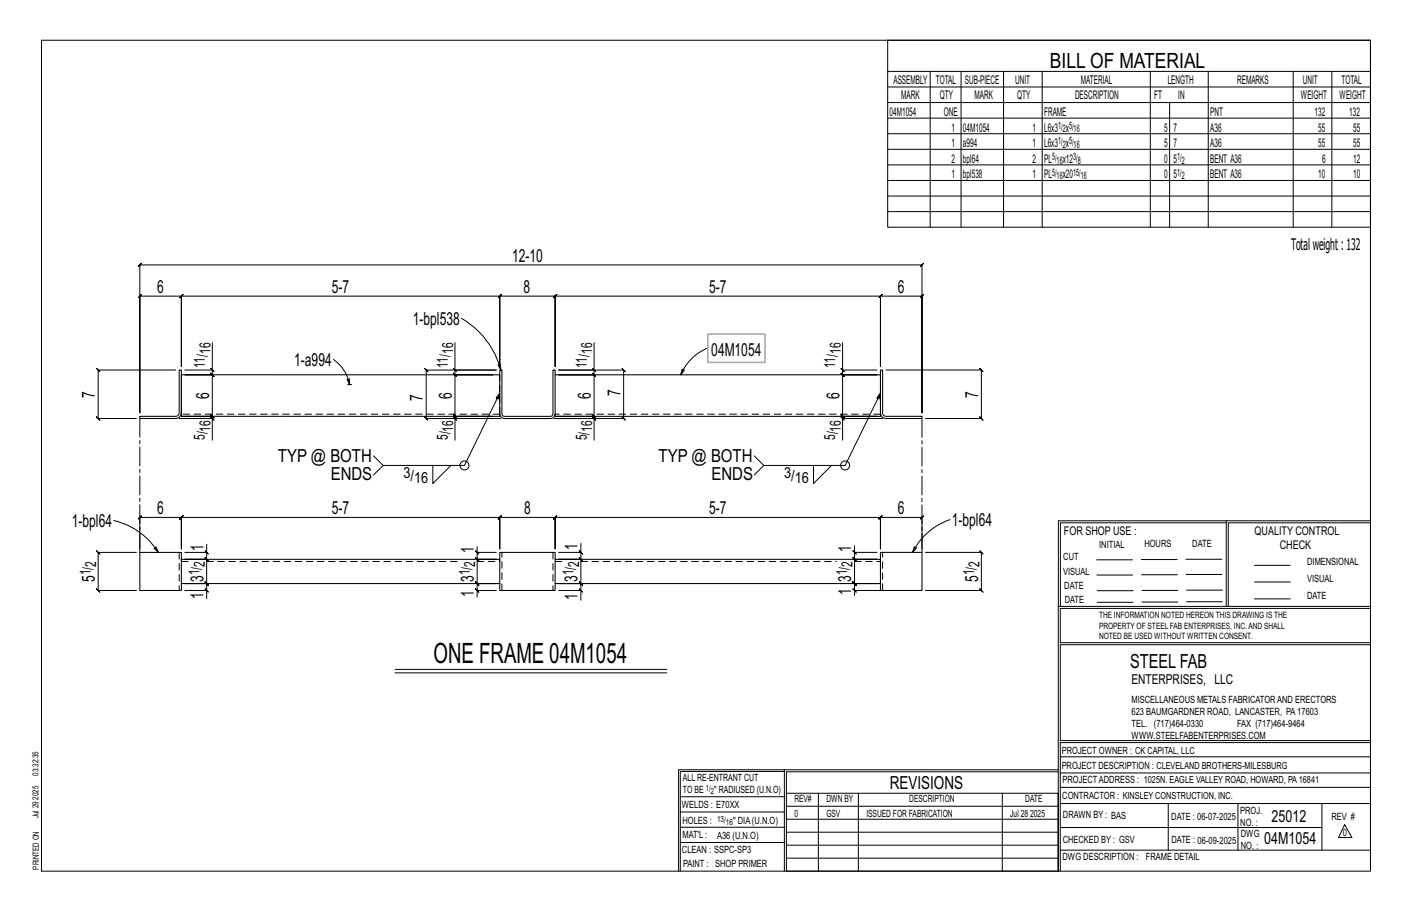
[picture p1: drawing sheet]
<svg xmlns="http://www.w3.org/2000/svg" width="432mm" height="279mm" viewBox="0 0 432 279" stroke-linecap="round" stroke-linejoin="round" font-family="sans-serif">
<g fill="none" stroke="#000" stroke-width=".31">
<path d="M12.7 12.3h406.4v254h-406.4zM271.5 12.3h147.6v57.2h-147.6zM271.5 21.8h147.6M271.5 26.6h147.6M271.5 31.4h147.6M271.5 36.1h147.6M284.5 21.8v47.7M293.9 21.8v47.7M306.9 21.8v47.7M318.7 21.8v47.7M351.8 21.8v47.7M357.7 31.4v38.1"/>
<path d="M369.5 21.8v47.7M395.5 21.8v47.7M407.3 21.8v47.7M271.5 40.9h147.6M271.5 45.6h147.6M271.5 50.4h147.6M271.5 55.2h147.6M271.5 59.9h147.6M271.5 64.7h147.6M42.8 81l-.5 .5 1-1-.5 .5h239.1l-.5 .5 1-1-.5 .5v45.2v-35.7l.5-.5-1 1 .5-.5h-12.7l.5-.5-1 1 .5-.5v21.6v-21.6l.5-.5-1 1 .5-.5h-99.4l.5-.5-1 1 .5-.5v21.6v-21.6l.5-.5-1 1 .5-.5h-17l.5-.5-1 1 .5-.5v21.6v-21.6l.5-.5-1 1 .5-.5h-97.3l.5-.5-1 1 .5-.5v21.6v-21.6l.5-.5-1 1 .5-.5h-12.7l.5-.5-1 1 .5-.5v35.7zM141.1 97.3a26 26 0 0 1 12.1 15.8M53.7 113.1h-23.7l-.5-.5 1 1-.5-.5v14.8l-.5-.5 1 1-.5-.5h11.7"/>
<path d="M64.4 112.6l1 1zM64.9 113.1v1.5l-.5-.5 1 1-.5-.5h-8.4h8.4l-.5-.5 1 1-.5-.5v12.7l-.5-.5 1 1-.5-.5h-8.4M64.9 104.7v8.4h-8.4M102 109.9a11.9 11.9 0 0 1 4.9 7.7M106.1 116l.7-.2 .1 1.8zM106.3 117.5l.6 .1M106.9 117.6h.6M138.6 112.6l1 1zM139.1 113.1v1.5l-.5-.5 1 1-.5-.5h11.6h-11.6l-.5-.5 1 1-.5-.5v12.7l-.5-.5 1 1-.5-.5h11.6h-11.6l-.5-.5 1 1-.5-.5v.6M139.1 104.7v8.4h12.7h-21.5l-.5-.5 1 1-.5-.5v14.8l-.5-.5 1 1-.5-.5h22.9M152.3 111.6l.7-.3 .2 1.8zM181.2 112.6l1 1z"/>
<path d="M181.7 104.7v8.4h-10.9h19.9l-.5-.5 1 1-.5-.5v14.8l-.5-.5 1 1-.5-.5h-21.3h12.3v6.7M181.7 113.1v1.5l-.5-.5 1 1-.5-.5h-10.9h10.9l-.5-.5 1 1-.5-.5v12.7l-.5-.5 1 1-.5-.5h-10.9M208.6 112.8l.7 .4-1.1 1.4zM216.5 106.3a15.4 15.4 0 0 0-8.3 8.3M257.2 112.6l1 1zM257.7 113.1v1.5l-.5-.5 1 1-.5-.5h10.5h-10.5l-.5-.5 1 1-.5-.5v12.7l-.5-.5 1 1-.5-.5h10.5h-10.5l-.5-.5 1 1-.5-.5v.6M257.7 104.7v8.4h10.5M271 113.1h29.1l-.5-.5 1 1-.5-.5v14.8l-.5-.5 1 1-.5-.5h-17.1M54.8 127.9h10.1v6.7M55.5 127.3h9.4l-.5-.5 1 1-.5-.5v.6M64.4 127.4l1 1zM138.6 127.4l1 1z"/>
<path d="M152.4 127.9h-13.3v6.7M152.8 120.2l-1.1 1.4 .7 .4 .4-1.8-10.8 22.1h-24.8l-3-3M170.1 127.3h11.6l-.5-.5 1 1-.5-.5v.6M181.2 127.4l1 1zM257.2 127.4l1 1zM269.2 120.2l-1.1 1.4 .7 .4 .4-1.8-10.7 22.1h-24.9l-3-3M269.9 127.9h-12.2v6.7M34.8 159.1a21.9 21.9 0 0 1 13.6 9.8M117.2 142.3l-3 2.9M132.4 142.3v5.5l5.5-5.5M233.6 142.3l-3 2.9M248.8 142.3v5.5l5.5-5.5"/>
<path d="M290.5 158.8a19.9 19.9 0 0 0-11.4 10.1M375 159.8h-50.7v25.6M375 159.2h-51.3l-.1 107.1M419.1 159.2h-44.1v26.2M419.1 159.8h-43.5v25.6M41.7 168.9h-11.7l-.5-.5 1 1-.5-.5v11.6l-.5-.5 1 1-.5-.5h11.7M47.1 167.6l.6-.4 .7 1.7zM62.7 168.4l1 1zM63.2 168.9v2.1l-.5-.5 1 1-.5-.5h-6.7h6.7l-.5-.5 1 1-.5-.5v7.4l-.5-.5 1 1-.5-.5h-6.7h6.7l-.5-.5 1 1-.5-.5v2.1M63.2 166.4v2.5h-6.7M145.4 168.4l1 1zM145.9 168.9v2.1l-.5-.5 1 1-.5-.5h5.9h-5.9l-.5-.5 1 1-.5-.5v7.4l-.5-.5 1 1-.5-.5h5.9h-5.9l-.5-.5 1 1-.5-.5v2.1"/>
<path d="M145.9 167.1v1.8h5.9M177.1 168.4l1 1zM177.6 168.9v2.1l-.5-.5 1 1-.5-.5h-6.8h6.8l-.5-.5 1 1-.5-.5v7.4l-.5-.5 1 1-.5-.5h-6.8h6.8l-.5-.5 1 1-.5-.5v2.1M177.6 166.1v2.8h-6.8M260.8 168.4l1 1zM261.3 168.9v2.1l-.5-.5 1 1-.5-.5h6.9h-6.9l-.5-.5 1 1-.5-.5v7.4l-.5-.5 1 1-.5-.5h6.9h-6.9l-.5-.5 1 1-.5-.5v2.1M261.3 166.8v2.1h6.9M279.6 167.1l.7 .4-1.2 1.4zM281.9 167.8v-9.6l.5-.5-1 1 .5-.5h-12.7l.5-.5-1 1 .5-.5v9.6v-9.6l.5-.5-1 1 .5-.5h-99.4l.5-.5-1 1 .5-.5v9.6v-9.6l.5-.5-1 1 .5-.5h-17l.5-.5-1 1 .5-.5v9.6v-9.6l.5-.5-1 1 .5-.5h-97.3l.5-.5-1 1 .5-.5v9.6v-9.6l.5-.5-1 1 .5-.5h-12.7l.5-.5-1 1 .5-.5v9.6M283 168.9h17.1l-.5-.5 1 1-.5-.5v11.6l-.5-.5 1 1-.5-.5h-17.1M335.4 171.1h10.9M335.4 175.8h11"/>
<path d="M349 171h11M349.1 175.7h11M362.7 171h10.9M362.7 175.6h11M383.6 172.8h11M383.6 177.9h11M56.5 180.5h6.7v2.5M62.7 180l1 1zM145.4 180l1 1zM151.8 180.5h-5.9v2M170.8 180.5h6.8v3M177.1 180l1 1z"/>
<path d="M260.8 180l1 1zM269.1 180.5h-7.8v1.5M323.7 185.4h95.4M335.5 184.1h11M335.5 180.6h11M349.2 184h11M349.2 180.5h11M362.9 180.4h10.9M362.9 184h10.9M383.6 183.1h11M419.1 186h-94.9v10.5h94.9M419.1 197.1h-94.9v29.3h94.9v.6h-94.9v39.3"/>
<path d="M120.8 204.6h83.1M120.8 205.7h83.1M239.9 235.8h-31.9v30.5M239.9 235.3h-32.4v31M323.6 235.3h-83.7v31M323.6 235.9h-83.1v6.6M324.2 236.3h94.9M324.2 231.4h94.9M208 252.9h31.9M208 257.5h31.9M208 243.6h31.9M208 248.2h31.9"/>
<path d="M240.5 242.5h83.1v23.8h-83.1zM240.5 258.4h83.1M240.5 254.4h83.1M240.5 250.4h83.1M240.5 246.5h83.1M250.3 242.5v23.8M262.5 242.5v23.8M306.5 242.5v23.8M324.2 253h80.1M324.2 245.6h94.9M324.2 259.9h94.9M324.2 240.7h94.9"/>
<path d="M357.3 245.6v14.3M378.6 245.6v14.3M404.3 245.6v14.3M411.2 252.1l2.2 3.9h-4zM240.5 262.3h83.1"/>
<circle cx="142" cy="142.3" r="1.38"/>
<circle cx="258.5" cy="142.3" r="1.38"/>
</g>
<path d="M54.8 113.1h.7v13.1a1.72 1.72 0 0 1-1.8 1.7h-10.9v-.6h10.9l.8-.3 .3-.8zM152.8 113.1h.7v13.4l.1 .4 .6 .4 14.5-.1 .4-.7v-13.4h.7v13.4l-.2 .7-.5 .6-.7 .1h-14.2l-.7-.1-.5-.6-.2-.7zM152.8 114.6h-97.3v12.7h97.3v-.8M169.8 114.6h99.4M269.2 113.1h.7v13.1l.3 .8 .8 .3h10.9v.6h-10.9a1.72 1.72 0 0 1-1.8-1.7zM269.2 126.2v1.1h-99.4v-.8M55.5 171h97.3v7.4h-97.3zM55.5 171v-2.1h-12.7v11.6h12.7v-2.1M169.8 171v-2.1h-17v2.1M169.8 178.4v2.1h-17v-2.1M169.8 171h99.4v7.4h-99.4zM269.2 171v-2.1h12.7v11.6h-12.7v-2.1" fill="none" stroke="#000" stroke-width=".32"/>
<g fill="none" stroke="#000" stroke-width=".31" stroke-dasharray="2 1.4">
<path d="M152.8 126.6h-97.3M152.8 126.5v-11.9M269.2 126.2v-11.6M269.2 126.6h-99.4M54.8 168.9v11.6M55.5 171.6h2.2M55.5 171.6v-.6M63.2 171.6h77.2M145.9 171.6h6.9M152.8 171.6h.1M152.8 171.6v-.6M169.1 168.9v11.6"/>
<path d="M169.8 171.6h2.3M177.6 171.6h78.2M261.3 171.6h7.9M269.2 171v7.4M153.5 180.5v-11.6M269.9 180.5v-11.6"/>
</g>
<path d="M216.5 102.1h17.4v8.7h-17.4z" fill="none" stroke="#f0f" stroke-width=".5"/>
<path d="M281.9 127.9v41M42.8 168.9v-41" fill="none" stroke="#000" stroke-width=".31" stroke-dasharray="5.8 1 1 1"/>
<text font-size="8.6" x="132.6" y="202.7">ONE FRAME 04M1054</text>
<text font-size="6.4" x="321.1" y="20.7">BILL OF MATERIAL</text>
<text font-size="5.9" x="345.6" y="204.1">STEEL FAB</text>
<g font-size="5.5">
<text x="156.6" y="80">12-10</text>
<text x="48.1" y="89.5">6</text>
<text x="101.5" y="89.5">5-7</text>
<text x="160.1" y="89.5">8</text>
<text x="216.8" y="89.5">5-7</text>
<text x="274.6" y="89.5">6</text>
<text x="126.2" y="99.2">1-bpl538</text>
<text x="90" y="111.8">1-a994</text>
<text x="217.5" y="108.7">04M1054</text>
<text x="29" y="121.5" transform="rotate(-90 29 121.5)">7</text>
<text x="63.9" y="122" transform="rotate(-90 63.9 122)">6</text>
<text x="129.3" y="122.5" transform="rotate(-90 129.3 122.5)">7</text>
<text x="138.1" y="122" transform="rotate(-90 138.1 122)">6</text>
<text x="180.7" y="122" transform="rotate(-90 180.7 122)">6</text>
<text x="189.7" y="121.1" transform="rotate(-90 189.7 121.1)">7</text>
<text x="256.7" y="122" transform="rotate(-90 256.7 122)">6</text>
<text x="299.1" y="121.5" transform="rotate(-90 299.1 121.5)">7</text>
<text x="85" y="141.3">TYP @ BOTH</text>
<text x="201.4" y="141.3">TYP @ BOTH</text>
<text x="101.2" y="146.8">ENDS</text>
<text x="217.6" y="146.8">ENDS</text>
<text x="21.9" y="161">1-bpl64</text>
<text x="48.1" y="157.2">6</text>
<text x="101.5" y="157.2">5-7</text>
<text x="160.3" y="157.2">8</text>
<text x="216.8" y="157.2">5-7</text>
<text x="274.6" y="157.2">6</text>
<text x="291" y="160.8">1-bpl64</text>
<text x="62.2" y="168.4" transform="rotate(-90 62.2 168.4)">1</text>
<text x="144.9" y="169.2" transform="rotate(-90 144.9 169.2)">1</text>
<text x="176.6" y="168.1" transform="rotate(-90 176.6 168.1)">1</text>
<text x="260.3" y="168.9" transform="rotate(-90 260.3 168.9)">1</text>
<text x="29" y="177.9" transform="rotate(-90 29 177.9)">5</text>
<text x="62.2" y="177.9" transform="rotate(-90 62.2 177.9)">3</text>
<text x="144.9" y="177.9" transform="rotate(-90 144.9 177.9)">3</text>
<text x="176.6" y="177.9" transform="rotate(-90 176.6 177.9)">3</text>
<text x="260.3" y="177.9" transform="rotate(-90 260.3 177.9)">3</text>
<text x="299.1" y="177.9" transform="rotate(-90 299.1 177.9)">5</text>
<text x="62.2" y="183" transform="rotate(-90 62.2 183)">1</text>
<text x="144.9" y="182.5" transform="rotate(-90 144.9 182.5)">1</text>
<text x="176.6" y="183.5" transform="rotate(-90 176.6 183.5)">1</text>
<text x="260.3" y="182" transform="rotate(-90 260.3 182)">1</text>
<text x="272.2" y="241.1">REVISIONS</text>
</g>
<g font-size="5.1">
<text x="388.9" y="251.3">25012</text>
<text x="386.6" y="258.1">04M1054</text>
</g>
<text font-size="4.9" x="394.8" y="76.4">Totalweight : 132</text>
<g font-size="4.7">
<text x="62.7" y="112.6" transform="rotate(-90 62.7 112.6)">11/</text>
<text x="64.3" y="108.2" transform="rotate(-90 64.3 108.2)">16</text>
<text x="136.9" y="112.6" transform="rotate(-90 136.9 112.6)">11/</text>
<text x="138.6" y="108.2" transform="rotate(-90 138.6 108.2)">16</text>
<text x="179.4" y="112.6" transform="rotate(-90 179.4 112.6)">11/</text>
<text x="181.1" y="108.2" transform="rotate(-90 181.1 108.2)">16</text>
<text x="255.4" y="112.6" transform="rotate(-90 255.4 112.6)">11/</text>
<text x="257.1" y="108.2" transform="rotate(-90 257.1 108.2)">16</text>
<text x="64.3" y="131.9" transform="rotate(-90 64.3 131.9)">16</text>
<text x="138.6" y="131.9" transform="rotate(-90 138.6 131.9)">16</text>
<text x="181.1" y="132" transform="rotate(-90 181.1 132)">16</text>
<text x="257.1" y="131.9" transform="rotate(-90 257.1 131.9)">16</text>
<text x="62.7" y="134.6" transform="rotate(-90 62.7 134.6)">5/</text>
<text x="136.9" y="134.6" transform="rotate(-90 136.9 134.6)">5/</text>
<text x="179.4" y="134.6" transform="rotate(-90 179.4 134.6)">5/</text>
<text x="255.4" y="134.6" transform="rotate(-90 255.4 134.6)">5/</text>
<text x="123.4" y="146.1">3/</text>
<text x="126.6" y="147.8">16</text>
<text x="239.8" y="146.1">3/</text>
<text x="243" y="147.8">16</text>
<text x="29.4" y="173.2" transform="rotate(-90 29.4 173.2)">2</text>
<text x="62.6" y="173.2" transform="rotate(-90 62.6 173.2)">2</text>
<text x="145.3" y="173.2" transform="rotate(-90 145.3 173.2)">2</text>
<text x="177.1" y="173.2" transform="rotate(-90 177.1 173.2)">2</text>
<text x="260.7" y="173.2" transform="rotate(-90 260.7 173.2)">2</text>
<text x="299.5" y="173.2" transform="rotate(-90 299.5 173.2)">2</text>
<text x="27.8" y="175.8" transform="rotate(-90 27.8 175.8)">1/</text>
<text x="61" y="175.8" transform="rotate(-90 61 175.8)">1/</text>
<text x="143.7" y="175.8" transform="rotate(-90 143.7 175.8)">1/</text>
<text x="175.4" y="175.8" transform="rotate(-90 175.4 175.8)">1/</text>
<text x="259.1" y="175.8" transform="rotate(-90 259.1 175.8)">1/</text>
<text x="297.9" y="175.8" transform="rotate(-90 297.9 175.8)">1/</text>
</g>
<text font-size="4.2" x="346" y="209.1">ENTERPRISES, LLC</text>
<g font-size="3.7">
<text x="273.2" y="25.6">ASSEMBLY</text>
<text x="286.2" y="25.6">TOTAL</text>
<text x="295.1" y="25.6">SUB-PIECE</text>
<text x="310.4" y="25.6">UNIT</text>
<text x="330.5" y="25.6">MATERIAL</text>
<text x="357.1" y="25.6">LENGTH</text>
<text x="378.3" y="25.6">REMARKS</text>
<text x="398.4" y="25.6">UNIT</text>
<text x="410.2" y="25.6">TOTAL</text>
<text x="272.1" y="35.5">04M1054</text>
<text x="275.6" y="30.4">MARK</text>
<text x="287.4" y="30.4">QTY</text>
<text x="288.6" y="35.5">ONE</text>
<text x="298" y="30.4">MARK</text>
<text x="311" y="30.4">QTY</text>
<text x="319.3" y="35.5">FRAME</text>
<text x="328.7" y="30.4">DESCRIPTION</text>
<text x="353" y="30.4">FT</text>
<text x="360.3" y="30.4">IN</text>
<text x="370.1" y="35.5">PNT</text>
<text x="397.8" y="30.4">WEIGHT</text>
<text x="402" y="35.5">132</text>
<text x="409.6" y="30.4">WEIGHT</text>
<text x="412.6" y="35.5">132</text>
<text x="290.9" y="40.2">1</text>
<text x="294.5" y="40.2">04M1054</text>
<text x="315.8" y="40.2">1</text>
<text x="319.3" y="40.2">L6x3 x</text>
<text x="356" y="40.2">5</text>
<text x="358.9" y="40.2">7</text>
<text x="370.1" y="40.2">A36</text>
<text x="403.2" y="40.2">55</text>
<text x="413.8" y="40.2">55</text>
<text x="290.9" y="45">1</text>
<text x="294.5" y="45">a994</text>
<text x="315.8" y="45">1</text>
<text x="319.3" y="45">L6x3 x</text>
<text x="356" y="45">5</text>
<text x="358.9" y="45">7</text>
<text x="370.1" y="45">A36</text>
<text x="403.2" y="45">55</text>
<text x="413.8" y="45">55</text>
<text x="290.9" y="49.7">2</text>
<text x="294.5" y="49.7">bpl64</text>
<text x="315.8" y="49.7">2</text>
<text x="319.3" y="49.7">PL</text>
<text x="325" y="49.7">x12</text>
<text x="356" y="49.7">0</text>
<text x="358.9" y="49.7">5</text>
<text x="370.1" y="49.7">BENT A36</text>
<text x="404.3" y="49.7">6</text>
<text x="413.8" y="49.7">12</text>
<text x="290.9" y="54.5">1</text>
<text x="294.5" y="54.5">bpl538</text>
<text x="315.8" y="54.5">1</text>
<text x="319.3" y="54.5">PL</text>
<text x="325" y="54.5">x20</text>
<text x="356" y="54.5">0</text>
<text x="358.9" y="54.5">5</text>
<text x="370.1" y="54.5">BENT A36</text>
<text x="403.2" y="54.5">10</text>
<text x="413.8" y="54.5">10</text>
<text x="325.3" y="163.4">FOR SHOP USE :</text>
<text x="383.7" y="163.4">QUALITY CONTROL</text>
<text x="391.4" y="167.8">CHECK</text>
</g>
<g font-size="3.1">
<text x="323.6" y="39.4">1/ 5/</text>
<text x="325" y="40.5">2</text>
<text x="328.3" y="40.5">16</text>
<text x="323.6" y="44.1">1/ 5/</text>
<text x="325" y="45.3">2</text>
<text x="328.3" y="45.3">16</text>
<text x="321.7" y="48.9">5/</text>
<text x="321.7" y="53.7">5/</text>
<text x="323.1" y="50">16</text>
<text x="328.2" y="48.9">3/</text>
<text x="328.2" y="53.7">15/</text>
<text x="329.6" y="50">8</text>
<text x="360" y="48.9">1/</text>
<text x="360" y="53.7">1/</text>
<text x="361.4" y="50">2</text>
<text x="323.1" y="54.8">16</text>
<text x="330.5" y="54.8">16</text>
<text x="361.4" y="54.8">2</text>
<text x="336.2" y="167.4">INITIAL</text>
<text x="350" y="167.1">HOURS</text>
<text x="364.6" y="167.2">DATE</text>
<text x="325.2" y="171.3">CUT</text>
<text x="399.8" y="172.8">DIMENSIONAL</text>
<text x="325.1" y="175.8">VISUAL</text>
<text x="399.8" y="177.9">VISUAL</text>
<text x="325.5" y="180">DATE</text>
<text x="325.7" y="184.4">DATE</text>
<text x="399.8" y="183.1">DATE</text>
<text x="346" y="215">MISCELLANEOUS METALS FABRICATORAND ERECTORS</text>
<text x="346" y="218.6">623 BAUMGARDNER ROAD, LANCASTER, PA17603</text>
<text x="346" y="225.8">WWW.STEELFABENTERPRISES.COM</text>
<text x="346" y="222.2">TEL. (717)464-0330</text>
<text x="378.3" y="222.2">FAX (717)464-9464</text>
<text x="324.7" y="230.5">PROJECT OWNER : CK CAPITAL, LLC</text>
<text x="208.8" y="238.8">ALL RE-ENTRANT CUT</text>
<text x="324.7" y="235.1">PROJECT DESCRIPTION : CLEVELAND BROTHERS-MILESBURG</text>
<text x="324.9" y="239.5">PROJECTADDRESS : 1025N. EAGLE VALLEY ROAD, HOWARD, PA16841</text>
<text x="208.8" y="242.5">TO BE</text>
<text x="218.4" y="242.5">&quot; RADIUSED (U.N.O)</text>
<text x="242.9" y="245.3">REV#</text>
<text x="252.7" y="245.3">DWN BY</text>
<text x="278.1" y="245.3">DESCRIPTION</text>
<text x="313.5" y="245.3">DATE</text>
<text x="324.9" y="244.2">CONTRACTOR : KINSLEY CONSTRUCTION, INC.</text>
<text x="208.5" y="247">WELDS : E70XX</text>
<text x="208.7" y="251.7">HOLES :</text>
<text x="224.2" y="251.8">&quot; DIA(U.N.O)</text>
<text x="242.9" y="249.9">0</text>
<text x="252.7" y="249.9">GSV</text>
<text x="264.9" y="249.9">ISSUED FOR FABRICATION</text>
<text x="309" y="249.9">Jul 28</text>
<text x="315" y="249.9">2025</text>
<text x="325.1" y="250">DRAWN BY : BAS</text>
<text x="358.2" y="250.5">DATE : 06-07-2025</text>
<text x="379.3" y="248.9">PROJ.</text>
<text x="407.2" y="250.5">REV #</text>
<text x="208.7" y="256.3">MAT'L :</text>
<text x="219.3" y="256.4">A36 (U.N.O)</text>
<text x="325" y="257.6">CHECKED BY : GSV</text>
<text x="358.3" y="257.7">DATE : 06-09-2025</text>
<text x="379.3" y="252.5">NO. :</text>
<text x="379.5" y="255.9">DWG</text>
<text x="410.6" y="255.5">0</text>
<text x="208.6" y="260.7">CLEAN : SSPC-SP3</text>
<text x="324.9" y="262.9">DWG DESCRIPTION :</text>
<text x="350.4" y="263">FRAME DETAIL</text>
<text x="379.5" y="259.5">NO. :</text>
<text x="208.9" y="265">PAINT : SHOP PRIMER</text>
</g>
<g font-size="2.7">
<text x="336.1" y="189">THE INFORMATION NOTED HEREON THIS DRAWING IS THE</text>
<text x="336.1" y="195.4">NOTED BE USED WITHOUT WRITTEN CONSENT.</text>
<text x="336.1" y="192.2">PROPERTY OF STEEL FAB ENTERPRISES, INC.AND SHALL</text>
</g>
<g font-size="2.6">
<text x="215.9" y="241.8">1/</text>
<text x="217.4" y="242.7">2</text>
<text x="219.3" y="251.1">13/</text>
<text x="222" y="252.1">16</text>
</g>
<g font-size="2.5">
<text x="11.7" y="237.1" transform="rotate(-90 11.7 237.1)">03:32:35</text>
<text x="11.8" y="244.4" transform="rotate(-90 11.8 244.4)">2025</text>
<text x="11.8" y="250.1" transform="rotate(-90 11.8 250.1)">Jul 29</text>
<text x="11.9" y="265.8" transform="rotate(-90 11.9 265.8)">PRINTED ON</text>
</g>
</svg>
